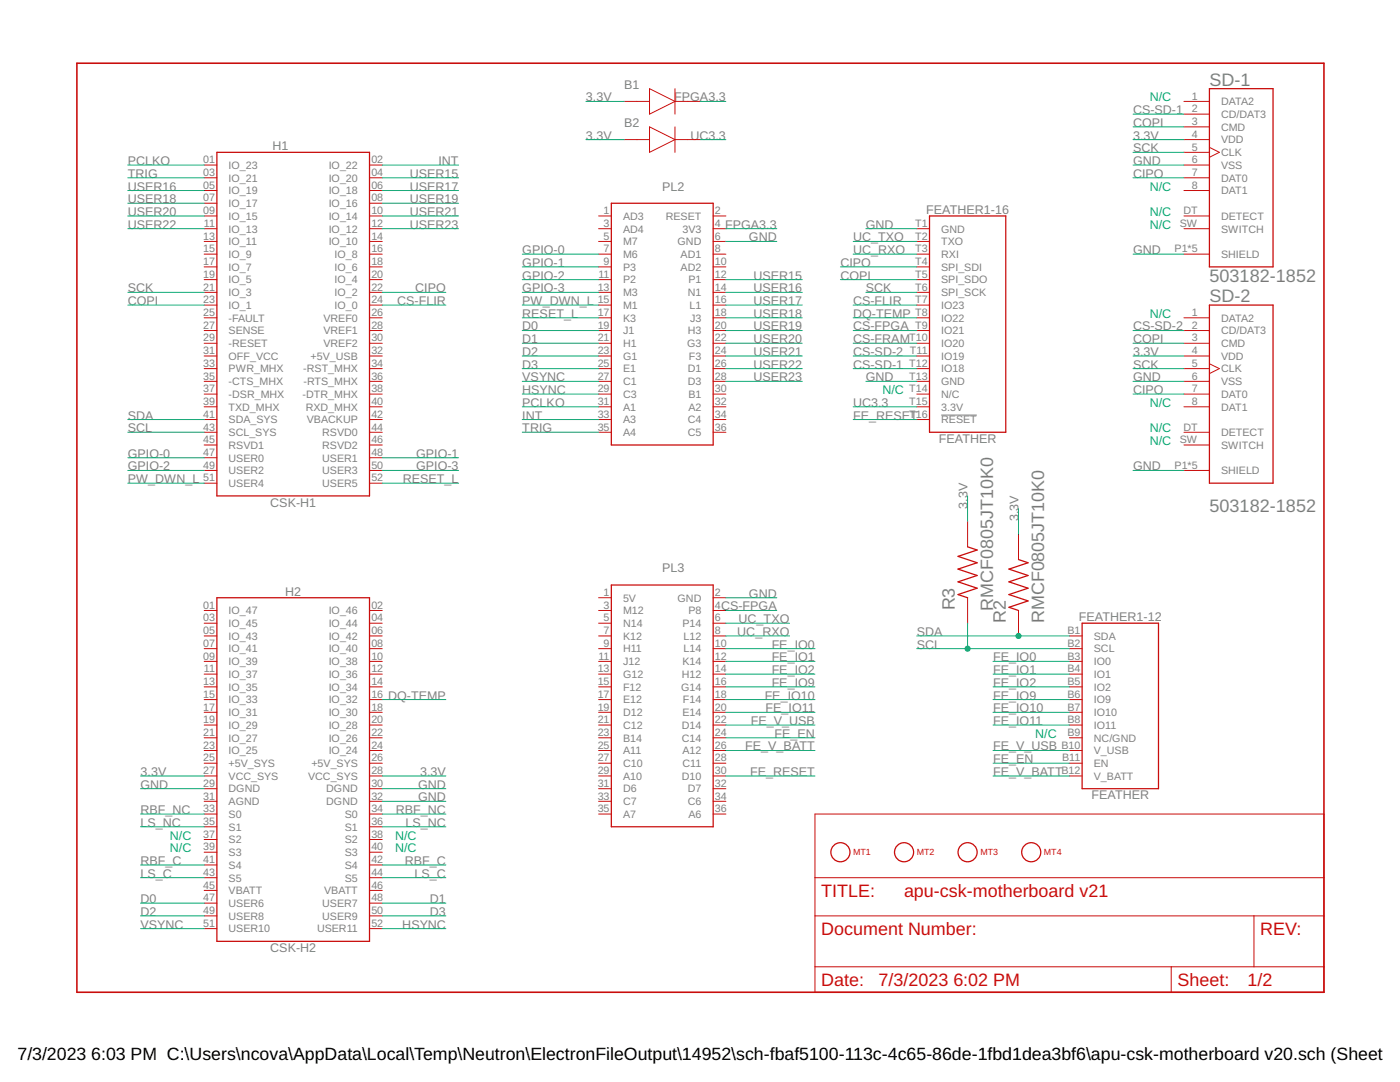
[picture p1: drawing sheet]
<svg xmlns="http://www.w3.org/2000/svg" width="279mm" height="216mm" viewBox="0 0 279 216" stroke-linecap="round" stroke-linejoin="round" font-family="sans-serif">
<path d="M187.8 82.8h7.1" fill="none" stroke="#808080" stroke-width=".2"/>
<g fill="none" stroke="#c90d0c" stroke-width=".25">
<path d="M241.4 17.7h12.7v35.6h-12.7zM43.3 30.4h30.4v68.6h-30.4zM122 40.6h20.3v48.2h-20.3zM185.5 43.1h15.2v43.2h-15.2zM241.4 60.9h12.7v35.5h-12.7zM43.3 119.3h30.4v68.5h-30.4zM122 116.7h20.3v48.3h-20.3zM193.1 109.1l1.9 .6-3.8 1.3 3.8 1.3-3.8 1.3 3.8 1.2-3.8 1.3 3.8 1.3-3.8 1.2 1.9 .7M203.3 111.7l1.9 .6-3.8 1.3 3.8 1.2-3.8 1.3 3.8 1.3-3.8 1.2 3.8 1.3-3.8 1.3 1.9 .6M216 124.4h15.2v33h-15.2z"/>
<circle cx="167.7" cy="170.1" r="1.91"/>
<circle cx="180.4" cy="170.1" r="1.91"/>
<circle cx="193.1" cy="170.1" r="1.91"/>
<circle cx="205.8" cy="170.1" r="1.91"/>
</g>
<g fill="none" stroke="#c90d0c" stroke-width=".2">
<path d="M129.6 17.7l5.1 2.5-5.1 2.6zM134.7 17.7v5.1M40.7 32.9h2.6M40.7 35.5h2.6M40.7 38h2.6M73.7 32.9h2.6M73.7 35.5h2.6M73.7 38h2.6M124.5 20.2h5.1M124.5 27.9h5.1M129.6 25.3l5.1 2.6-5.1 2.5zM134.7 20.2h5.1"/>
<path d="M134.7 27.9h5.1M134.7 25.3v5.1M236.3 32.9h5.1M236.3 35.5h5.1M236.3 38h5.1M236.3 20.2h5.1M236.3 22.8h5.1M236.3 25.3h5.1M236.3 30.4h5.1M236.3 27.9h5.1M241.4 29.4l2 1-2 1M40.7 40.6h2.6"/>
<path d="M40.7 43.1h2.6M40.7 45.6h2.6M40.7 48.2h2.6M40.7 50.7h2.6M40.7 53.3h2.6M40.7 55.8h2.6M40.7 58.3h2.6M73.7 40.6h2.6M73.7 43.1h2.6M73.7 45.6h2.6M73.7 48.2h2.6M73.7 50.7h2.6"/>
<path d="M73.7 53.3h2.6M73.7 55.8h2.6M73.7 58.3h2.6M119.5 43.1h2.5M119.5 45.6h2.5M119.5 48.2h2.5M119.5 50.7h2.5M119.5 53.3h2.5M119.5 55.8h2.5M119.5 58.3h2.5M142.3 43.1h2.6M142.3 45.6h2.6"/>
<path d="M142.3 48.2h2.6M142.3 50.7h2.6M142.3 53.3h2.6M142.3 55.8h2.6M142.3 58.3h2.6M183 45.6h2.5M183 48.2h2.5M183 50.7h2.5M183 53.3h2.5M183 55.8h2.5M183 58.3h2.5M236.3 43.1h5.1"/>
<path d="M236.3 45.6h5.1M236.3 50.7h5.1M40.7 60.9h2.6M40.7 63.4h2.6M40.7 66h2.6M40.7 68.5h2.6M40.7 71h2.6M40.7 73.6h2.6M40.7 76.1h2.6M40.7 78.6h2.6M73.7 60.9h2.6M73.7 63.4h2.6"/>
<path d="M73.7 66h2.6M73.7 68.5h2.6M73.7 71h2.6M73.7 73.6h2.6M73.7 76.1h2.6M73.7 78.6h2.6M119.5 60.9h2.5M119.5 63.4h2.5M119.5 66h2.5M119.5 68.5h2.5M119.5 71h2.5M119.5 73.6h2.5"/>
<path d="M119.5 76.1h2.5M119.5 78.6h2.5M142.3 60.9h2.6M142.3 63.4h2.6M142.3 66h2.6M142.3 68.5h2.6M142.3 71h2.6M142.3 73.6h2.6M142.3 76.1h2.6M142.3 78.6h2.6M183 60.9h2.5M183 63.4h2.5"/>
<path d="M183 66h2.5M183 68.5h2.5M183 71h2.5M183 73.6h2.5M183 76.1h2.5M183 78.6h2.5M236.3 63.4h5.1M236.3 66h5.1M236.3 68.5h5.1M236.3 71h5.1M236.3 73.6h5.1M236.3 76.1h5.1"/>
<path d="M236.3 78.6h5.1M241.4 72.6l2 1-2 .9M40.7 81.2h2.6M40.7 83.7h2.6M40.7 86.3h2.6M40.7 88.8h2.6M40.7 91.3h2.6M40.7 93.9h2.6M40.7 96.4h2.6M73.7 81.2h2.6M73.7 83.7h2.6M73.7 86.3h2.6"/>
<path d="M73.7 88.8h2.6M73.7 91.3h2.6M73.7 93.9h2.6M73.7 96.4h2.6M119.5 81.2h2.5M119.5 83.7h2.5M119.5 86.3h2.5M142.3 81.2h2.6M142.3 83.7h2.6M142.3 86.3h2.6M183 81.2h2.5M183 83.7h2.5"/>
<path d="M236.3 81.2h5.1M236.3 86.3h5.1M236.3 88.8h5.1M236.3 93.9h5.1M119.5 119.3h2.5M142.3 119.3h2.6M193.1 104v5.1M193.1 119.3v5.1M203.3 106.6v5.1M40.7 121.8h2.6M40.7 124.4h2.6M40.7 126.9h2.6"/>
<path d="M40.7 129.4h2.6M40.7 132h2.6M40.7 134.5h2.6M40.7 137.1h2.6M40.7 139.6h2.6M73.7 121.8h2.6M73.7 124.4h2.6M73.7 126.9h2.6M73.7 129.4h2.6M73.7 132h2.6M73.7 134.5h2.6M73.7 137.1h2.6"/>
<path d="M73.7 139.6h2.6M119.5 121.8h2.5M119.5 124.4h2.5M119.5 126.9h2.5M119.5 129.4h2.5M119.5 132h2.5M119.5 134.5h2.5M119.5 137.1h2.5M119.5 139.6h2.5M142.3 121.8h2.6M142.3 124.4h2.6M142.3 126.9h2.6"/>
<path d="M142.3 129.4h2.6M142.3 132h2.6M142.3 134.5h2.6M142.3 137.1h2.6M142.3 139.6h2.6M203.3 121.8v5.1M213.4 126.9h2.6M213.4 129.4h2.6M213.4 132h2.6M213.4 134.5h2.6M213.4 137.1h2.6M213.4 139.6h2.6"/>
<path d="M40.7 142.1h2.6M40.7 144.7h2.6M40.7 147.2h2.6M40.7 149.8h2.6M40.7 152.3h2.6M40.7 154.8h2.6M40.7 157.4h2.6M40.7 159.9h2.6M73.7 142.1h2.6M73.7 144.7h2.6M73.7 147.2h2.6M73.7 149.8h2.6"/>
<path d="M73.7 152.3h2.6M73.7 154.8h2.6M73.7 157.4h2.6M73.7 159.9h2.6M119.5 142.1h2.5M119.5 144.7h2.5M119.5 147.2h2.5M119.5 149.8h2.5M119.5 152.3h2.5M119.5 154.8h2.5M119.5 157.4h2.5M119.5 159.9h2.5"/>
<path d="M142.3 142.1h2.6M142.3 144.7h2.6M142.3 147.2h2.6M142.3 149.8h2.6M142.3 152.3h2.6M142.3 154.8h2.6M142.3 157.4h2.6M142.3 159.9h2.6M213.4 142.1h2.6M213.4 144.7h2.6M213.4 147.2h2.6M213.4 149.8h2.6"/>
<path d="M213.4 152.3h2.6M213.4 154.8h2.6M40.7 162.4h2.6M40.7 165h2.6M40.7 167.5h2.6M40.7 170.1h2.6M40.7 172.6h2.6M40.7 175.1h2.6M40.7 177.7h2.6M73.7 162.4h2.6M73.7 165h2.6M73.7 167.5h2.6"/>
<path d="M73.7 170.1h2.6M73.7 172.6h2.6M73.7 175.1h2.6M73.7 177.7h2.6M119.5 162.4h2.5M142.3 162.4h2.6M162.6 162.4h101.6v35.6h-101.6zM162.6 175.1h101.6M40.7 180.2h2.6M40.7 182.8h2.6M40.7 185.3h2.6M73.7 180.2h2.6"/>
<path d="M73.7 182.8h2.6M73.7 185.3h2.6M162.6 182.8h101.6M162.6 192.9h101.6M233.7 192.9v5.1M250.3 182.8v10.1"/>
</g>
<path d="M15.3 12.6h248.9v185.4h-248.9z" fill="none" stroke="#c90d0c" stroke-width=".32"/>
<g fill="none" stroke="#0dab76" stroke-width=".2">
<path d="M25.5 32.9h15.2M25.5 35.5h15.2M25.5 38h15.2M76.3 32.9h15.2M76.3 35.5h15.2M76.3 38h15.2M116.9 27.9h7.6M116.9 20.2h7.6M139.8 27.9h5.1M139.8 20.2h5.1M226.1 32.9h10.2M226.1 27.9h10.2"/>
<path d="M226.1 30.4h10.2M226.1 25.3h10.2M226.1 35.5h10.2M226.1 22.8h10.2M25.5 45.6h15.2M25.5 58.3h15.2M25.5 40.6h15.2M25.5 43.1h15.2M76.3 45.6h15.2M76.3 58.3h12.7M76.3 40.6h15.2M76.3 43.1h15.2"/>
<path d="M104.2 50.7h15.3M104.2 58.3h15.3M104.2 55.8h15.3M104.2 53.3h15.3M144.9 45.6h10.1M144.9 48.2h10.1M144.9 58.3h15.2M144.9 55.8h15.2M167.7 55.8h15.3M167.7 53.3h15.3M170.3 48.2h12.7M170.3 50.7h12.7"/>
<path d="M172.8 45.6h10.2M172.8 58.3h10.2M226.1 50.7h10.2M25.5 60.9h15.2M76.3 60.9h12.7M104.2 76.1h15.3M104.2 71h15.3M104.2 73.6h15.3M104.2 68.5h15.3M104.2 60.9h15.3M104.2 78.6h15.3M104.2 66h15.3"/>
<path d="M104.2 63.4h15.3M144.9 76.1h15.2M144.9 71h15.2M144.9 73.6h15.2M144.9 68.5h15.2M144.9 60.9h15.2M144.9 66h15.2M144.9 63.4h15.2M170.3 71h12.7M170.3 73.6h12.7M170.3 68.5h12.7M170.3 60.9h12.7"/>
<path d="M170.3 66h12.7M170.3 63.4h12.7M172.8 76.1h10.2M226.1 76.1h10.2M226.1 71h10.2M226.1 73.6h10.2M226.1 68.5h10.2M226.1 78.6h10.2M226.1 66h10.2M25.5 93.9h15.2M25.5 83.7h15.2M25.5 86.3h15.2"/>
<path d="M25.5 91.3h15.2M25.5 96.4h15.2M76.3 93.9h15.2M76.3 91.3h15.2M76.3 96.4h15.2M104.2 83.7h15.3M104.2 86.3h15.3M104.2 81.2h15.3M170.3 83.7h12.7M170.3 81.2h12.7M193.1 99v5M226.1 93.9h10.2"/>
<path d="M144.9 119.3h10.1M203.3 101.5v5.1M76.3 139.6h12.7M144.9 126.9h12.7M144.9 129.4h17.7M144.9 124.4h12.7M144.9 121.8h10.1M144.9 139.6h17.7M144.9 132h17.7M144.9 134.5h17.7M144.9 137.1h17.7M183 126.9h30.4"/>
<path d="M183 129.4h30.4M193.1 124.4v5M198.2 139.6h15.2M198.2 132h15.2M198.2 134.5h15.2M198.2 137.1h15.2M28 157.4h12.7M28 154.8h12.7M76.3 157.4h12.7M76.3 159.9h12.7M76.3 154.8h12.7M144.9 154.8h17.7"/>
<path d="M144.9 142.1h17.7M144.9 144.7h17.7M144.9 149.8h17.7M144.9 147.2h17.7M198.2 154.8h15.2M198.2 142.1h15.2M198.2 144.7h15.2M198.2 149.8h15.2M198.2 152.3h15.2M28 162.4h12.7M28 172.6h12.7M28 165h12.7"/>
<path d="M28 175.1h12.7M76.3 162.4h12.7M76.3 172.6h12.7M76.3 165h12.7M76.3 175.1h12.7M28 180.2h12.7M28 182.8h12.7M28 185.3h12.7M76.3 180.2h12.7M76.3 182.8h12.7M76.3 185.3h12.7"/>
</g>
<g fill="#0dab76" stroke="#0dab76" stroke-width=".2">
<circle cx="203.3" cy="126.9" r=".51"/>
<circle cx="193.1" cy="129.4" r=".51"/>
</g>
<g font-size="3.6" fill="#808080">
<text x="241.4" y="17.1">SD-1</text>
<text x="241.4" y="56.4">503182-1852</text>
<text x="241.4" y="60.3">SD-2</text>
<text x="241.4" y="102.1">503182-1852</text>
<text x="190.6" y="121.8" transform="rotate(-90 190.6 121.8)">R3</text>
<text x="198.2" y="121.8" transform="rotate(-90 198.2 121.8)">RMCF0805JT10K0</text>
<text x="200.7" y="124.4" transform="rotate(-90 200.7 124.4)">R2</text>
<text x="208.4" y="124.4" transform="rotate(-90 208.4 124.4)">RMCF0805JT10K0</text>
</g>
<g font-size="3.6" fill="#c90d0c">
<text x="163.9" y="178.9">TITLE:</text>
<text x="180.4" y="178.9">apu-csk-motherboard v21</text>
<text x="163.9" y="186.6">Document Number:</text>
<text x="251.5" y="186.6">REV:</text>
<text x="163.9" y="196.7">Date:</text>
<text x="175.3" y="196.7">7/3/2023</text>
<text x="190.3" y="196.7">6:02 PM</text>
<text x="235" y="196.7">Sheet:</text>
<text x="249" y="196.7">1/2</text>
</g>
<g font-size="3.5">
<text x="3.5" y="211.4">7/3/2023</text>
<text x="18.2" y="211.4">6:03 PM C:\Users\ncova\AppData\Local\Temp\Neutron\ElectronFileOutput\14952\sch-fbaf5100-113c-4c65-86de-1fbd1dea3bf6\apu-csk-motherboard v20.sch (Sheet: 1/</text>
</g>
<g font-size="2.5" fill="#808080">
<text x="124.5" y="17.7">B1</text>
<text x="116.9" y="20.2">3.3V</text>
<text x="134.6" y="20.2">FPGA3.3</text>
<text x="226.1" y="22.8">CS-SD-1</text>
<text x="116.9" y="27.9">3.3V</text>
<text x="124.5" y="25.3">B2</text>
<text x="137.8" y="27.9">UC3.3</text>
<text x="226.1" y="27.9">3.3V</text>
<text x="226.1" y="25.3">COPI</text>
<text x="25.5" y="35.5">TRIG</text>
<text x="25.5" y="32.9">PCLKO</text>
<text x="54.4" y="30">H1</text>
<text x="81.8" y="35.5">USER15</text>
<text x="87.5" y="32.9">INT</text>
<text x="226.1" y="32.9">GND</text>
<text x="226.1" y="30.4">SCK</text>
<text x="226.1" y="35.5">CIPO</text>
<text x="25.5" y="38">USER16</text>
<text x="25.5" y="40.6">USER18</text>
<text x="81.8" y="38">USER17</text>
<text x="81.8" y="40.6">USER19</text>
<text x="132.2" y="38">PL2</text>
<text x="25.5" y="43.1">USER20</text>
<text x="25.5" y="45.6">USER22</text>
<text x="81.8" y="43.1">USER21</text>
<text x="81.8" y="45.6">USER23</text>
<text x="144.7" y="45.6">FPGA3.3</text>
<text x="172.8" y="45.6">GND</text>
<text x="184.9" y="42.7">FEATHER1-16</text>
<text x="104.2" y="50.7">GPIO-0</text>
<text x="104.2" y="53.2">GPIO-1</text>
<text x="149.5" y="48.2">GND</text>
<text x="167.7" y="53.2">CIPO</text>
<text x="170.3" y="50.7">UC_RXO</text>
<text x="170.3" y="48.2">UC_TXO</text>
<text x="226.1" y="50.7">GND</text>
<text x="25.5" y="58.3">SCK</text>
<text x="82.9" y="58.3">CIPO</text>
<text x="104.2" y="55.8">GPIO-2</text>
<text x="104.2" y="58.3">GPIO-3</text>
<text x="150.4" y="58.3">USER16</text>
<text x="150.4" y="55.8">USER15</text>
<text x="167.7" y="55.8">COPI</text>
<text x="172.8" y="58.3">SCK</text>
<text x="25.5" y="60.9">COPI</text>
<text x="79.3" y="60.9">CS-FLIR</text>
<text x="104.2" y="60.9">PW_DWN_L</text>
<text x="104.2" y="63.4">RESET_L</text>
<text x="104.2" y="65.9">D0</text>
<text x="150.4" y="63.4">USER18</text>
<text x="150.4" y="60.9">USER17</text>
<text x="150.4" y="65.9">USER19</text>
<text x="170.3" y="65.9">CS-FPGA</text>
<text x="170.3" y="63.4">DQ-TEMP</text>
<text x="170.3" y="60.9">CS-FLIR</text>
<text x="226.1" y="65.9">CS-SD-2</text>
<text x="104.2" y="68.5">D1</text>
<text x="104.2" y="71">D2</text>
<text x="150.4" y="68.5">USER20</text>
<text x="150.4" y="71">USER21</text>
<text x="170.3" y="71">CS-SD-2</text>
<text x="170.3" y="68.5">CS-FRAM</text>
<text x="226.1" y="71">3.3V</text>
<text x="226.1" y="68.5">COPI</text>
<text x="104.2" y="73.6">D3</text>
<text x="104.2" y="76.1">VSYNC</text>
<text x="150.4" y="73.6">USER22</text>
<text x="150.4" y="76.1">USER23</text>
<text x="170.3" y="73.6">CS-SD-1</text>
<text x="172.8" y="76.1">GND</text>
<text x="226.1" y="76.1">GND</text>
<text x="226.1" y="73.6">SCK</text>
<text x="25.5" y="83.7">SDA</text>
<text x="104.2" y="78.6">HSYNC</text>
<text x="104.2" y="83.7">INT</text>
<text x="104.2" y="81.2">PCLKO</text>
<text x="170.3" y="83.7">FE_RESET</text>
<text x="170.3" y="81.2">UC3.3</text>
<text x="226.1" y="78.6">CIPO</text>
<text x="25.5" y="86.3">SCL</text>
<text x="104.2" y="86.3">TRIG</text>
<text x="187.4" y="88.4">FEATHER</text>
<text x="25.5" y="91.3">GPIO-0</text>
<text x="25.5" y="93.9">GPIO-2</text>
<text x="83" y="91.3">GPIO-1</text>
<text x="83" y="93.9">GPIO-3</text>
<text x="226.1" y="93.9">GND</text>
<text x="25.5" y="96.4">PW_DWN_L</text>
<text x="53.9" y="101.1">CSK-H1</text>
<text x="80.4" y="96.4">RESET_L</text>
<text x="193.1" y="101.5" transform="rotate(-90 193.1 101.5)">3.3V</text>
<text x="203.3" y="104" transform="rotate(-90 203.3 104)">3.3V</text>
<text x="56.9" y="118.9">H2</text>
<text x="132.2" y="114.2">PL3</text>
<text x="149.5" y="119.3">GND</text>
<text x="143.9" y="121.8">CS-FPGA</text>
<text x="147.4" y="124.4">UC_TXO</text>
<text x="215.3" y="124">FEATHER1-12</text>
<text x="147.1" y="126.9">UC_RXO</text>
<text x="154" y="129.4">FE_IO0</text>
<text x="154" y="132">FE_IO1</text>
<text x="183" y="126.9">SDA</text>
<text x="183" y="129.4">SCL</text>
<text x="198.2" y="132">FE_IO0</text>
<text x="154" y="134.5">FE_IO2</text>
<text x="154" y="137">FE_IO9</text>
<text x="198.2" y="134.5">FE_IO1</text>
<text x="198.2" y="137">FE_IO2</text>
<text x="77.5" y="139.6">DQ-TEMP</text>
<text x="152.6" y="139.6">FE_IO10</text>
<text x="152.8" y="142.1">FE_IO11</text>
<text x="198.2" y="139.6">FE_IO9</text>
<text x="198.2" y="142.1">FE_IO10</text>
<text x="148.7" y="149.7">FE_V_BATT</text>
<text x="149.8" y="144.7">FE_V_USB</text>
<text x="154.6" y="147.2">FE_EN</text>
<text x="198.2" y="144.7">FE_IO11</text>
<text x="198.2" y="149.7">FE_V_USB</text>
<text x="28" y="154.8">3.3V</text>
<text x="83.8" y="154.8">3.3V</text>
<text x="149.7" y="154.8">FE_RESET</text>
<text x="198.2" y="152.3">FE_EN</text>
<text x="198.2" y="154.8">FE_V_BATT</text>
<text x="28" y="157.4">GND</text>
<text x="83.4" y="159.9">GND</text>
<text x="83.4" y="157.4">GND</text>
<text x="217.9" y="159.5">FEATHER</text>
<text x="28" y="162.4">RBF_NC</text>
<text x="28" y="165">LS_NC</text>
<text x="79" y="162.4">RBF_NC</text>
<text x="80.9" y="165">LS_NC</text>
<text x="28" y="172.6">RBF_C</text>
<text x="80.8" y="172.6">RBF_C</text>
<text x="28" y="175.1">LS_C</text>
<text x="82.7" y="175.1">LS_C</text>
<text x="28" y="180.2">D0</text>
<text x="28" y="182.8">D2</text>
<text x="28" y="185.3">VSYNC</text>
<text x="80.3" y="185.3">HSYNC</text>
<text x="85.8" y="180.2">D1</text>
<text x="85.8" y="182.8">D3</text>
<text x="53.9" y="190">CSK-H2</text>
</g>
<g font-size="2.5" fill="#0dab76">
<text x="229.4" y="20.2">N/C</text>
<text x="229.4" y="38">N/C</text>
<text x="229.4" y="43.1">N/C</text>
<text x="229.4" y="45.6">N/C</text>
<text x="229.4" y="63.4">N/C</text>
<text x="176.1" y="78.6">N/C</text>
<text x="229.4" y="81.2">N/C</text>
<text x="229.4" y="86.3">N/C</text>
<text x="229.4" y="88.8">N/C</text>
<text x="206.6" y="147.2">N/C</text>
<text x="33.9" y="167.5">N/C</text>
<text x="78.8" y="167.5">N/C</text>
<text x="33.9" y="170.1">N/C</text>
<text x="78.8" y="170.1">N/C</text>
</g>
<g font-size="2.1" fill="#808080">
<text x="237.8" y="19.9">1</text>
<text x="237.8" y="22.4">2</text>
<text x="243.7" y="21">DATA2</text>
<text x="243.7" y="23.5">CD/DAT3</text>
<text x="237.8" y="25">3</text>
<text x="237.8" y="27.5">4</text>
<text x="243.7" y="26.1">CMD</text>
<text x="243.7" y="28.6">VDD</text>
<text x="40.6" y="32.6">01</text>
<text x="40.6" y="35.1">03</text>
<text x="45.6" y="33.7">IO_23</text>
<text x="65.6" y="33.7">IO_22</text>
<text x="74.1" y="32.6">02</text>
<text x="74.1" y="35.1">04</text>
<text x="237.8" y="30">5</text>
<text x="237.8" y="35.1">7</text>
<text x="237.8" y="32.6">6</text>
<text x="243.7" y="31.2">CLK</text>
<text x="243.7" y="33.7">VSS</text>
<text x="40.6" y="37.7">05</text>
<text x="40.6" y="40.2">07</text>
<text x="45.6" y="36.2">IO_21</text>
<text x="45.6" y="38.8">IO_19</text>
<text x="45.6" y="41.3">IO_17</text>
<text x="65.6" y="36.2">IO_20</text>
<text x="65.6" y="38.8">IO_18</text>
<text x="65.6" y="41.3">IO_16</text>
<text x="74.1" y="37.7">06</text>
<text x="74.1" y="40.2">08</text>
<text x="237.8" y="37.7">8</text>
<text x="243.7" y="36.2">DAT0</text>
<text x="243.7" y="38.8">DAT1</text>
<text x="40.6" y="42.7">09</text>
<text x="40.6" y="47.8">13</text>
<text x="40.7" y="45.3">11</text>
<text x="45.6" y="43.9">IO_15</text>
<text x="45.6" y="46.4">IO_13</text>
<text x="65.6" y="43.9">IO_14</text>
<text x="65.6" y="46.4">IO_12</text>
<text x="74.1" y="42.7">10</text>
<text x="74.1" y="45.3">12</text>
<text x="74.1" y="47.8">14</text>
<text x="120.5" y="42.7">1</text>
<text x="120.5" y="45.3">3</text>
<text x="120.5" y="47.8">5</text>
<text x="124.3" y="43.9">AD3</text>
<text x="124.3" y="46.4">AD4</text>
<text x="132.9" y="43.9">RESET</text>
<text x="136.2" y="46.4">3V3</text>
<text x="142.7" y="42.7">2</text>
<text x="142.7" y="45.3">4</text>
<text x="142.7" y="47.8">6</text>
<text x="182.6" y="45.3">T1</text>
<text x="182.6" y="47.8">T2</text>
<text x="187.8" y="46.4">GND</text>
<text x="235.5" y="45.3">SW</text>
<text x="236.2" y="42.7">DT</text>
<text x="243.7" y="43.9">DETECT</text>
<text x="243.7" y="46.4">SWITCH</text>
<text x="40.6" y="50.4">15</text>
<text x="40.6" y="52.9">17</text>
<text x="45.6" y="48.9">IO_11</text>
<text x="45.6" y="51.5">IO_9</text>
<text x="65.6" y="48.9">IO_10</text>
<text x="66.8" y="51.5">IO_8</text>
<text x="74.1" y="50.4">16</text>
<text x="74.1" y="52.9">18</text>
<text x="120.5" y="50.4">7</text>
<text x="120.5" y="52.9">9</text>
<text x="124.3" y="48.9">M7</text>
<text x="124.3" y="51.5">M6</text>
<text x="135.2" y="48.9">GND</text>
<text x="135.8" y="51.5">AD1</text>
<text x="142.7" y="50.4">8</text>
<text x="142.7" y="52.9">10</text>
<text x="182.6" y="50.4">T3</text>
<text x="182.6" y="52.9">T4</text>
<text x="187.8" y="48.9">TXO</text>
<text x="187.8" y="51.5">RXI</text>
<text x="234.4" y="50.4">P1*5</text>
<text x="243.7" y="51.5">SHIELD</text>
<text x="40.6" y="55.4">19</text>
<text x="40.6" y="58">21</text>
<text x="45.6" y="54">IO_7</text>
<text x="45.6" y="56.6">IO_5</text>
<text x="45.6" y="59.1">IO_3</text>
<text x="66.8" y="54">IO_6</text>
<text x="66.8" y="56.6">IO_4</text>
<text x="66.8" y="59.1">IO_2</text>
<text x="74.1" y="55.4">20</text>
<text x="74.1" y="58">22</text>
<text x="119.3" y="58">13</text>
<text x="119.4" y="55.4">11</text>
<text x="124.3" y="54">P3</text>
<text x="124.3" y="56.6">P2</text>
<text x="124.3" y="59.1">M3</text>
<text x="135.8" y="54">AD2</text>
<text x="137.3" y="59.1">N1</text>
<text x="137.4" y="56.6">P1</text>
<text x="142.7" y="55.4">12</text>
<text x="142.7" y="58">14</text>
<text x="182.6" y="55.4">T5</text>
<text x="182.6" y="58">T6</text>
<text x="187.8" y="54">SPI_SDI</text>
<text x="187.8" y="56.6">SPI_SDO</text>
<text x="187.8" y="59.1">SPI_SCK</text>
<text x="40.6" y="60.5">23</text>
<text x="40.6" y="63.1">25</text>
<text x="40.6" y="65.6">27</text>
<text x="45.6" y="61.6">IO_1</text>
<text x="45.6" y="64.2">-FAULT</text>
<text x="64.5" y="64.2">VREF0</text>
<text x="66.8" y="61.6">IO_0</text>
<text x="74.1" y="60.5">24</text>
<text x="74.1" y="63.1">26</text>
<text x="74.1" y="65.6">28</text>
<text x="119.3" y="60.5">15</text>
<text x="119.3" y="63.1">17</text>
<text x="119.3" y="65.6">19</text>
<text x="124.3" y="61.6">M1</text>
<text x="124.3" y="64.2">K3</text>
<text x="137.6" y="61.6">L1</text>
<text x="137.7" y="64.2">J3</text>
<text x="142.7" y="60.5">16</text>
<text x="142.7" y="63.1">18</text>
<text x="142.7" y="65.6">20</text>
<text x="182.6" y="60.5">T7</text>
<text x="182.6" y="63.1">T8</text>
<text x="182.6" y="65.6">T9</text>
<text x="187.8" y="61.6">IO23</text>
<text x="187.8" y="64.2">IO22</text>
<text x="237.8" y="63.1">1</text>
<text x="237.8" y="65.6">2</text>
<text x="243.7" y="64.2">DATA2</text>
<text x="40.6" y="68.1">29</text>
<text x="40.6" y="70.7">31</text>
<text x="45.6" y="66.7">SENSE</text>
<text x="45.6" y="69.2">-RESET</text>
<text x="45.6" y="71.8">OFF_VCC</text>
<text x="62" y="71.8">+5V_USB</text>
<text x="64.5" y="66.7">VREF1</text>
<text x="64.5" y="69.2">VREF2</text>
<text x="74.1" y="68.1">30</text>
<text x="74.1" y="70.7">32</text>
<text x="119.3" y="68.1">21</text>
<text x="119.3" y="70.7">23</text>
<text x="124.3" y="66.7">J1</text>
<text x="124.3" y="69.2">H1</text>
<text x="124.3" y="71.8">G1</text>
<text x="137.1" y="69.2">G3</text>
<text x="137.3" y="66.7">H3</text>
<text x="137.5" y="71.8">F3</text>
<text x="142.7" y="68.1">22</text>
<text x="142.7" y="70.7">24</text>
<text x="181.5" y="68.1">T10</text>
<text x="181.6" y="70.7">T11</text>
<text x="187.8" y="66.7">IO21</text>
<text x="187.8" y="69.2">IO20</text>
<text x="187.8" y="71.8">IO19</text>
<text x="237.8" y="68.1">3</text>
<text x="237.8" y="70.7">4</text>
<text x="243.7" y="66.7">CD/DAT3</text>
<text x="243.7" y="69.2">CMD</text>
<text x="243.7" y="71.8">VDD</text>
<text x="40.6" y="73.2">33</text>
<text x="40.6" y="75.7">35</text>
<text x="45.6" y="74.3">PWR_MHX</text>
<text x="45.6" y="76.9">-CTS_MHX</text>
<text x="60.5" y="74.3">-RST_MHX</text>
<text x="60.6" y="76.9">-RTS_MHX</text>
<text x="74.1" y="73.2">34</text>
<text x="74.1" y="75.7">36</text>
<text x="119.3" y="73.2">25</text>
<text x="119.3" y="75.7">27</text>
<text x="124.3" y="74.3">E1</text>
<text x="124.3" y="76.9">C1</text>
<text x="137.3" y="74.3">D1</text>
<text x="137.3" y="76.9">D3</text>
<text x="142.7" y="73.2">26</text>
<text x="142.7" y="75.7">28</text>
<text x="181.5" y="73.2">T12</text>
<text x="181.5" y="75.7">T13</text>
<text x="187.8" y="74.3">IO18</text>
<text x="187.8" y="76.9">GND</text>
<text x="237.8" y="73.2">5</text>
<text x="237.8" y="75.7">6</text>
<text x="243.7" y="74.3">CLK</text>
<text x="243.7" y="76.9">VSS</text>
<text x="40.6" y="78.3">37</text>
<text x="40.6" y="80.8">39</text>
<text x="40.6" y="83.4">41</text>
<text x="45.6" y="79.4">-DSR_MHX</text>
<text x="45.6" y="81.9">TXD_MHX</text>
<text x="60.4" y="79.4">-DTR_MHX</text>
<text x="61" y="81.9">RXD_MHX</text>
<text x="74.1" y="78.3">38</text>
<text x="74.1" y="80.8">40</text>
<text x="74.1" y="83.4">42</text>
<text x="119.3" y="78.3">29</text>
<text x="119.3" y="80.8">31</text>
<text x="119.3" y="83.4">33</text>
<text x="124.3" y="79.4">C3</text>
<text x="124.3" y="81.9">A1</text>
<text x="137.4" y="79.4">B1</text>
<text x="137.4" y="81.9">A2</text>
<text x="142.7" y="78.3">30</text>
<text x="142.7" y="80.8">32</text>
<text x="142.7" y="83.4">34</text>
<text x="181.5" y="78.3">T14</text>
<text x="181.5" y="80.8">T15</text>
<text x="181.5" y="83.4">T16</text>
<text x="187.8" y="79.4">N/C</text>
<text x="187.8" y="81.9">3.3V</text>
<text x="237.8" y="78.3">7</text>
<text x="237.8" y="80.8">8</text>
<text x="243.7" y="79.4">DAT0</text>
<text x="243.7" y="81.9">DAT1</text>
<text x="40.6" y="85.9">43</text>
<text x="40.6" y="88.4">45</text>
<text x="45.6" y="84.5">SDA_SYS</text>
<text x="45.6" y="87">SCL_SYS</text>
<text x="45.6" y="89.6">RSVD1</text>
<text x="61.2" y="84.5">VBACKUP</text>
<text x="64.3" y="87">RSVD0</text>
<text x="64.3" y="89.6">RSVD2</text>
<text x="74.1" y="85.9">44</text>
<text x="74.1" y="88.4">46</text>
<text x="119.3" y="85.9">35</text>
<text x="124.3" y="84.5">A3</text>
<text x="124.3" y="87">A4</text>
<text x="137.3" y="84.5">C4</text>
<text x="137.3" y="87">C5</text>
<text x="142.7" y="85.9">36</text>
<text x="187.8" y="84.5">RESET</text>
<text x="235.5" y="88.4">SW</text>
<text x="236.2" y="85.9">DT</text>
<text x="243.7" y="87">DETECT</text>
<text x="243.7" y="89.6">SWITCH</text>
<text x="40.6" y="91">47</text>
<text x="40.6" y="93.5">49</text>
<text x="45.6" y="92.1">USER0</text>
<text x="45.6" y="94.6">USER2</text>
<text x="64.3" y="92.1">USER1</text>
<text x="64.3" y="94.6">USER3</text>
<text x="74.1" y="91">48</text>
<text x="74.1" y="93.5">50</text>
<text x="234.4" y="93.5">P1*5</text>
<text x="243.7" y="94.6">SHIELD</text>
<text x="40.6" y="96.1">51</text>
<text x="45.6" y="97.2">USER4</text>
<text x="64.3" y="97.2">USER5</text>
<text x="74.1" y="96.1">52</text>
<text x="120.5" y="118.9">1</text>
<text x="142.7" y="118.9">2</text>
<text x="40.6" y="121.5">01</text>
<text x="40.6" y="124">03</text>
<text x="45.6" y="122.6">IO_47</text>
<text x="45.6" y="125.1">IO_45</text>
<text x="65.6" y="122.6">IO_46</text>
<text x="65.6" y="125.1">IO_44</text>
<text x="74.1" y="121.5">02</text>
<text x="74.1" y="124">04</text>
<text x="120.5" y="121.5">3</text>
<text x="120.5" y="124">5</text>
<text x="124.3" y="120">5V</text>
<text x="124.3" y="122.6">M12</text>
<text x="124.3" y="125.1">N14</text>
<text x="135.2" y="120">GND</text>
<text x="136.2" y="125.1">P14</text>
<text x="137.4" y="122.6">P8</text>
<text x="142.7" y="121.5">4</text>
<text x="142.7" y="124">6</text>
<text x="40.6" y="126.5">05</text>
<text x="40.6" y="129.1">07</text>
<text x="40.6" y="131.6">09</text>
<text x="45.6" y="127.7">IO_43</text>
<text x="45.6" y="130.2">IO_41</text>
<text x="65.6" y="127.7">IO_42</text>
<text x="65.6" y="130.2">IO_40</text>
<text x="74.1" y="126.5">06</text>
<text x="74.1" y="129.1">08</text>
<text x="74.1" y="131.6">10</text>
<text x="119.4" y="131.6">11</text>
<text x="120.5" y="126.5">7</text>
<text x="120.5" y="129.1">9</text>
<text x="124.3" y="127.7">K12</text>
<text x="124.3" y="130.2">H11</text>
<text x="136.4" y="127.7">L12</text>
<text x="136.4" y="130.2">L14</text>
<text x="142.7" y="126.5">8</text>
<text x="142.7" y="129.1">10</text>
<text x="142.7" y="131.6">12</text>
<text x="213" y="126.5">B1</text>
<text x="213" y="129.1">B2</text>
<text x="213" y="131.6">B3</text>
<text x="218.3" y="127.7">SDA</text>
<text x="218.3" y="130.2">SCL</text>
<text x="40.6" y="136.7">13</text>
<text x="40.7" y="134.2">11</text>
<text x="45.6" y="132.7">IO_39</text>
<text x="45.6" y="135.3">IO_37</text>
<text x="45.6" y="137.8">IO_35</text>
<text x="65.6" y="132.7">IO_38</text>
<text x="65.6" y="135.3">IO_36</text>
<text x="65.6" y="137.8">IO_34</text>
<text x="74.1" y="134.2">12</text>
<text x="74.1" y="136.7">14</text>
<text x="119.3" y="134.2">13</text>
<text x="119.3" y="136.7">15</text>
<text x="124.3" y="132.7">J12</text>
<text x="124.3" y="135.3">G12</text>
<text x="124.3" y="137.8">F12</text>
<text x="135.9" y="137.8">G14</text>
<text x="136.1" y="135.3">H12</text>
<text x="136.2" y="132.7">K14</text>
<text x="142.7" y="134.2">14</text>
<text x="142.7" y="136.7">16</text>
<text x="213" y="134.2">B4</text>
<text x="213" y="136.7">B5</text>
<text x="218.3" y="132.7">IO0</text>
<text x="218.3" y="135.3">IO1</text>
<text x="218.3" y="137.8">IO2</text>
<text x="40.6" y="139.2">15</text>
<text x="40.6" y="141.8">17</text>
<text x="45.6" y="140.3">IO_33</text>
<text x="45.6" y="142.9">IO_31</text>
<text x="65.6" y="140.4">IO_32</text>
<text x="65.6" y="142.9">IO_30</text>
<text x="74.1" y="139.2">16</text>
<text x="74.1" y="141.8">18</text>
<text x="119.3" y="139.2">17</text>
<text x="119.3" y="141.8">19</text>
<text x="124.3" y="140.3">E12</text>
<text x="124.3" y="142.9">D12</text>
<text x="136.2" y="142.9">E14</text>
<text x="136.3" y="140.4">F14</text>
<text x="142.7" y="139.2">18</text>
<text x="142.7" y="141.8">20</text>
<text x="213" y="139.2">B6</text>
<text x="213" y="141.8">B7</text>
<text x="218.3" y="140.3">IO9</text>
<text x="218.3" y="142.9">IO10</text>
<text x="40.6" y="144.3">19</text>
<text x="40.6" y="146.9">21</text>
<text x="40.6" y="149.4">23</text>
<text x="45.6" y="145.4">IO_29</text>
<text x="45.6" y="148">IO_27</text>
<text x="65.6" y="145.4">IO_28</text>
<text x="65.6" y="148">IO_26</text>
<text x="74.1" y="144.3">20</text>
<text x="74.1" y="146.9">22</text>
<text x="74.1" y="149.4">24</text>
<text x="119.3" y="144.3">21</text>
<text x="119.3" y="146.9">23</text>
<text x="119.3" y="149.4">25</text>
<text x="124.3" y="145.4">C12</text>
<text x="124.3" y="148">B14</text>
<text x="136.1" y="145.4">D14</text>
<text x="136.1" y="148">C14</text>
<text x="142.7" y="144.3">22</text>
<text x="142.7" y="146.9">24</text>
<text x="142.7" y="149.4">26</text>
<text x="211.8" y="149.4">B10</text>
<text x="213" y="144.3">B8</text>
<text x="213" y="146.9">B9</text>
<text x="218.3" y="145.4">IO11</text>
<text x="218.3" y="148">NC/GND</text>
<text x="40.6" y="151.9">25</text>
<text x="40.6" y="154.5">27</text>
<text x="45.6" y="150.5">IO_25</text>
<text x="45.6" y="153">+5V_SYS</text>
<text x="45.6" y="155.6">VCC_SYS</text>
<text x="61.5" y="155.6">VCC_SYS</text>
<text x="62.1" y="153">+5V_SYS</text>
<text x="65.6" y="150.5">IO_24</text>
<text x="74.1" y="151.9">26</text>
<text x="74.1" y="154.5">28</text>
<text x="119.3" y="151.9">27</text>
<text x="119.3" y="154.5">29</text>
<text x="124.3" y="150.5">A11</text>
<text x="124.3" y="153">C10</text>
<text x="124.3" y="155.6">A10</text>
<text x="136.1" y="155.6">D10</text>
<text x="136.2" y="150.5">A12</text>
<text x="136.2" y="153">C11</text>
<text x="142.7" y="151.9">28</text>
<text x="142.7" y="154.5">30</text>
<text x="211.8" y="154.5">B12</text>
<text x="212" y="151.9">B11</text>
<text x="218.3" y="150.5">V_USB</text>
<text x="218.3" y="153">EN</text>
<text x="218.3" y="155.6">V_BATT</text>
<text x="40.6" y="157">29</text>
<text x="40.6" y="159.5">31</text>
<text x="45.6" y="158.1">DGND</text>
<text x="45.6" y="160.7">AGND</text>
<text x="65.1" y="158.1">DGND</text>
<text x="65.1" y="160.7">DGND</text>
<text x="74.1" y="157">30</text>
<text x="74.1" y="159.5">32</text>
<text x="119.3" y="157">31</text>
<text x="119.3" y="159.5">33</text>
<text x="124.3" y="158.1">D6</text>
<text x="124.3" y="160.7">C7</text>
<text x="137.3" y="158.1">D7</text>
<text x="137.3" y="160.7">C6</text>
<text x="142.7" y="157">32</text>
<text x="142.7" y="159.5">34</text>
<text x="40.6" y="162.1">33</text>
<text x="40.6" y="164.6">35</text>
<text x="40.6" y="167.2">37</text>
<text x="45.6" y="163.2">S0</text>
<text x="45.6" y="165.7">S1</text>
<text x="68.8" y="163.2">S0</text>
<text x="68.8" y="165.7">S1</text>
<text x="74.1" y="162.1">34</text>
<text x="74.1" y="164.6">36</text>
<text x="74.1" y="167.2">38</text>
<text x="119.3" y="162.1">35</text>
<text x="124.3" y="163.2">A7</text>
<text x="137.4" y="163.2">A6</text>
<text x="142.7" y="162.1">36</text>
<text x="40.6" y="169.7">39</text>
<text x="40.6" y="172.2">41</text>
<text x="45.6" y="168.3">S2</text>
<text x="45.6" y="170.8">S3</text>
<text x="45.6" y="173.4">S4</text>
<text x="68.8" y="168.3">S2</text>
<text x="68.8" y="170.8">S3</text>
<text x="68.8" y="173.4">S4</text>
<text x="74.1" y="169.7">40</text>
<text x="74.1" y="172.2">42</text>
<text x="40.6" y="174.8">43</text>
<text x="40.6" y="177.3">45</text>
<text x="40.6" y="179.9">47</text>
<text x="45.6" y="175.9">S5</text>
<text x="45.6" y="178.4">VBATT</text>
<text x="64.7" y="178.4">VBATT</text>
<text x="68.8" y="175.9">S5</text>
<text x="74.1" y="174.8">44</text>
<text x="74.1" y="177.3">46</text>
<text x="74.1" y="179.9">48</text>
<text x="40.6" y="182.4">49</text>
<text x="40.6" y="184.9">51</text>
<text x="45.6" y="181">USER6</text>
<text x="45.6" y="183.5">USER8</text>
<text x="64.3" y="181">USER7</text>
<text x="64.3" y="183.5">USER9</text>
<text x="74.1" y="182.4">50</text>
<text x="74.1" y="184.9">52</text>
<text x="45.6" y="186.1">USER10</text>
<text x="63.3" y="186.1">USER11</text>
</g>
<g font-size="1.8" fill="#c90d0c">
<text x="170.3" y="170.7">MT1</text>
<text x="183" y="170.7">MT2</text>
<text x="195.7" y="170.7">MT3</text>
<text x="208.4" y="170.7">MT4</text>
</g>
</svg>
